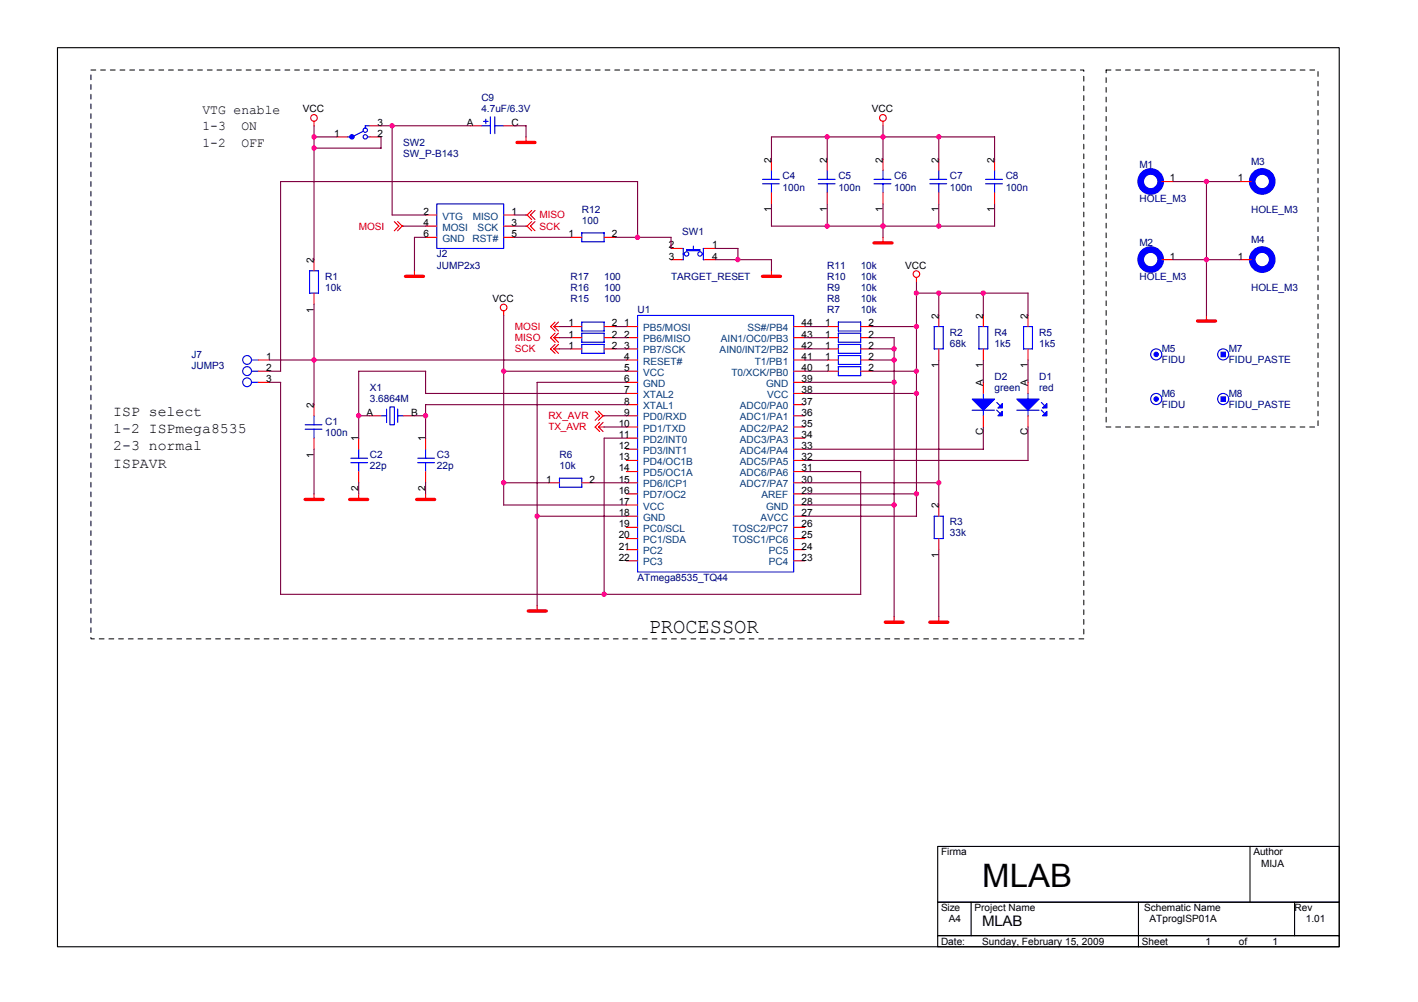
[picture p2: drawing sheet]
<svg xmlns="http://www.w3.org/2000/svg" width="297mm" height="210mm" viewBox="0 0 297 210" stroke-linecap="round" stroke-linejoin="round" font-family="sans-serif">
<path d="M12 10h268.5v188.3h-268.5zM196.4 177.3h84.1v11.7h-84.1zM261.8 177.3v11.7M196.4 189h84.1v7h-84.1zM196.4 196h84.1v2.3h-84.1zM203.4 189v7M238.5 189v9.4M271.2 189v7" fill="none" stroke="#000" stroke-width=".23"/>
<path d="M19 14.7h208v119.1h-208v-119.1M231.7 14.7h44.4v74.8h-44.4v-74.8" fill="none" stroke="#000" stroke-width=".21" stroke-dasharray="1 1 1 1 1 1 1 1"/>
<g fill="none" stroke="#f00" stroke-width=".23">
<path d="M65.8 25.4v1M70.5 28.7h2.3M77.5 26.4h2.3M77.5 28.7h2.3M98.5 26.4h2.3M105.5 26.4h2.3M110.2 28.7v1.2M161.6 33.4v2.3M173.3 33.4v2.3M185 25.4v1M185 33.4v2.3M196.7 33.4v2.3"/>
<path d="M208.3 33.4v2.3M243.4 38h2.3M259.7 38h2.4M65.8 54.4v2.3M82.6 46.4l1 1M83.3 46.4l.9 1M83.5 47.4l-.9 .9M84.2 47.4h.3M84.2 47.4l-.9 .9M86.8 56.7v1.2M89.2 47.4h2.3M89.2 45h2.3"/>
<path d="M89.2 49.7h2.3M105.5 47.4h2.3M105.5 45h2.3M105.5 49.7h2.3M110.2 47.4h.2M110.2 45h.2M110.4 47.4l1 .9M110.4 45l1 1M111.1 47.3l1 1M111.1 45l1 1M111.4 46.4l-1 1M111.4 44.1l-1 .9"/>
<path d="M112.1 46.4l-1 1M112.1 44.1l-1 .9M119.5 49.7h2.4M126.6 49.7h2.3M140.6 54.4h2.3M140.6 52h2.3M147.6 54.4h2.3M147.6 52h2.3M161.6 40.4v2.3M161.6 56.7v1.2M173.3 40.4v2.3M185 40.4v2.3"/>
<path d="M185 49.7v1.2M192 58.1v1M196.7 40.4v2.3M208.3 40.4v2.3M243.4 54.4h2.3M259.7 54.4h2.4M54.1 77.8h2.3M54.1 75.4h2.3M65.8 61.4v2.3M105.5 65.1v1M115.3 68.4l1 1M116 70.7l1 1"/>
<path d="M116 70.7h1.2M116 68.4l1 1M116 68.4h1.2M116 73.1l1 .9M116 73.1h1.2M116.3 69.8l-1 .9 1 1M116.3 67.5l-1 .9M116.3 72.2l-1 .9 1 .9M117 69.8l-1 .9M117 67.5l-1 .9M117 72.1l-1 1M119.5 70.7h2.4"/>
<path d="M119.5 68.4h2.4M119.5 73.1h2.4M126.6 70.7h2.3M126.6 68.4h2.3M126.6 73.1h2.3M131.2 70.7h2.4M131.2 68.4h2.4M131.2 73.1h2.4M131.2 77.8h2.4M131.2 75.4h2.4M166.3 70.7h2.3M166.3 68.4h2.3"/>
<path d="M166.3 73.1h2.3M166.3 77.8h2.3M166.3 75.4h2.3M173.3 70.7h2.3M173.3 68.4h2.3M173.3 73.1h2.3M173.3 77.8h2.3M173.3 75.4h2.3M180.3 70.7h2.3M180.3 68.4h2.3M180.3 73.1h2.3M180.3 77.8h2.3"/>
<path d="M180.3 75.4h2.3M196.7 66.1v2.3M196.7 73.1v2.3M206 66.1v2.3M206 73.1v2.3M215.3 66.1v2.3M215.3 73.1v2.3M252.7 66.1v1.2M54.1 80.1h2.3M65.8 84.8v2.3M65.8 91.8v2.3M75.1 91.8v2.3"/>
<path d="M75.1 98.8v2.3M77.5 87.1h2.3M84.5 87.1h2.3M89.2 91.8v2.3M89.2 98.8v2.3M124.7 89.5l.9 .9M124.7 86.2l.9 .9M125.3 86.1l1 1M125.4 89.5l.9 .9M125.4 89.5h1.2M125.6 88.5l-1 1M125.6 87.1l-1 1"/>
<path d="M126.3 87.1l-1 1M126.3 87.1h.3M126.3 88.5l-.9 1M131.2 89.5h2.4M131.2 87.1h2.4M131.2 80.1h2.4M131.2 82.4h2.4M131.2 84.8h2.4M131.2 91.8h2.4M131.2 94.1h2.4M131.2 96.5h2.4M131.2 98.8h2.4"/>
<path d="M166.3 89.5h2.3M166.3 87.1h2.3M166.3 80.1h2.3M166.3 82.4h2.3M166.3 84.8h2.3M166.3 91.8h2.3M166.3 94.1h2.3M166.3 96.5h2.3M166.3 98.8h2.3M206 80.1v2.3M206 87.1v2.4M215.3 80.1v2.3"/>
<path d="M215.3 87.1v2.4M65.8 103.5v1.1M75.1 103.5v1.1M89.2 103.5v1.1M114.9 101.1h2.3M121.9 101.1h2.3M131.2 101.1h2.4M131.2 103.5h2.4M131.2 110.5h2.4M131.2 112.8h2.4M131.2 115.1h2.4M131.2 117.5h2.4"/>
<path d="M131.2 108.1h2.4M131.2 105.8h2.4M166.3 101.1h2.3M166.3 103.5h2.3M166.3 110.5h2.3M166.3 112.8h2.3M166.3 115.1h2.3M166.3 117.5h2.3M166.3 108.1h2.3M166.3 105.8h2.3M196.7 105.8v2.3M196.7 112.8v2.3"/>
<path d="M112.5 126.8v1.2M187.3 129.2v1.2M196.7 129.2v1.2"/>
<circle cx="65.8" cy="24.7" r=".69"/>
<circle cx="184.9" cy="24.7" r=".7"/>
<circle cx="192" cy="57.4" r=".69"/>
<circle cx="105.5" cy="64.4" r=".69"/>
</g>
<path d="M108.3 29.8h3.8M84.9 57.9h3.8M159.7 57.9h3.8M183.1 50.9h3.8M250.9 67.2h3.7M63.9 104.6h3.8M73.3 104.6h3.7M87.3 104.6h3.8M110.7 128h3.7M185.4 130.3h3.8M194.8 130.3h3.7" fill="none" stroke="#f00" stroke-width=".7"/>
<g fill="none" stroke="#00f" stroke-width=".23">
<path d="M72.8 28.7h.5M76.1 27.5l-2.4 1.2M77 28.7h.5M77.5 26.4h-1v.4M100.8 26.4h1.9M101.3 25.4h1M101.8 25v.9M102.7 24.5v3.5M103.6 26.4h1.9M103.6 24.5v3.5M159.7 38.5h3.6M159.7 37.6h3.6"/>
<path d="M161.6 35.7v1.9M161.6 38.5v1.9M171.4 38.5h3.5M171.4 37.6h3.5M173.3 35.7v1.9M173.3 38.5v1.9M183.1 38.5h3.5M183.1 37.6h3.5M185 35.7v1.9M185 38.5v1.9M194.8 38.5h3.5M194.8 37.6h3.5"/>
<path d="M196.7 35.7v1.9M196.7 38.5v1.9M206.5 38.5h3.5M206.5 37.6h3.5M208.3 35.7v1.9M208.3 38.5v1.9M243.1 38h.3M262.1 38h.2M64.8 56.7h1.9v4.7h-1.9zM91.5 42.7h14v9.3h-14zM121.9 48.8h4.7M121.9 48.8v1.9h4.7v-1.9"/>
<path d="M142.9 52h.2v2.4h-.2M143.1 53.2h.3M145.2 51.6v.7M147.1 53.2h.3M147.6 52h-.3v2.4h.3M243.1 54.4h.3M262.1 54.4h.2M52.7 75.4h1.4M52.7 77.8h1.4M121.9 72.2h4.7M121.9 67.5h4.7M121.9 67.5v1.8h4.7v-1.8"/>
<path d="M121.9 69.8h4.7v1.9h-4.7zM121.9 72.1v1.9h4.7v-1.9M133.6 66.1h32.7v53.7h-32.7zM175.6 76.8h4.7M175.6 72.2h4.7M175.6 67.5h4.7M175.6 67.5v1.8h4.7v-1.8M175.6 69.8h4.7v1.9h-4.7zM175.6 72.1v1.9h4.7v-1.9M175.6 74.5h4.7v1.8h-4.7zM175.6 76.8v1.9h4.7v-1.9M195.7 68.4h1.9v4.7h-1.9z"/>
<path d="M205 68.4h1.9v4.7h-1.9M205.1 68.4v4.7M214.4 68.4h1.9v4.7h-1.9zM52.7 80.1h1.4M63.9 89.9h3.5M63.9 89h3.5M65.8 87.1v1.9M65.8 89.9v1.9M73.5 96h3.5M73.5 96.9h3.5M75.1 94.1v1.9M75.1 96.9v1.9"/>
<path d="M79.8 87.1h1.2M81 85.7v2.8M81.7 85.2h.9v3.8h-.9zM83.3 87.1h1.2M83.3 85.7v2.8M87.5 96h3.5M87.5 96.9h3.5M89.2 94.1v1.9M89.2 96.9v1.9M203.6 85.9h4.7M206 82.4v1.2M206 85.9v1.2"/>
<path d="M208.8 85.9l.7 .7M208.8 84.3l.7 .7M213 85.9h4.7M215.3 82.4v1.2M215.3 85.9v1.2M218.1 85.9l.7 .7M218.1 84.3l.8 .7M117.2 100.2h4.7v1.9M117.2 100.2v1.9h4.7M195.7 112.8h1.9v-4.7h-1.9v4.7"/>
<circle cx="76.5" cy="27.3" r=".46"/>
<circle cx="76.5" cy="28.7" r=".46"/>
<circle cx="143.8" cy="53.2" r=".46"/>
<circle cx="146.6" cy="53.2" r=".46"/>
<circle cx="51.8" cy="77.7" r=".93"/>
<circle cx="51.8" cy="75.4" r=".92"/>
<circle cx="242.2" cy="74.2" r="1.16"/>
<circle cx="256.2" cy="74.2" r="1.15"/>
<circle cx="51.8" cy="80.1" r=".92"/>
<circle cx="242.2" cy="83.6" r="1.17"/>
<circle cx="256.2" cy="83.6" r="1.16"/>
</g>
<g fill="none" stroke="#00f" stroke-width="1.4">
<circle cx="241" cy="38" r="2.1"/>
<circle cx="264.4" cy="38" r="2.1"/>
<circle cx="241" cy="54.4" r="2.1"/>
<circle cx="264.4" cy="54.4" r="2.1"/>
</g>
<g fill="#00f" stroke="#00f" stroke-width=".23">
<path d="M255.8 73.8h.9v.9h-.9z" fill-rule="evenodd"/>
<path d="M255.8 83.1h.9v1h-.9z" fill-rule="evenodd"/>
<path d="M143.8 52.3h2.8v.2h-2.8z" fill-rule="evenodd"/>
<path d="M213 83.6h4.7l-2.4 2.3z" fill-rule="evenodd"/>
<path d="M218.4 85.5l.9-1v1z" fill-rule="evenodd"/>
<path d="M218.4 87.1l.9-.9v.9z" fill-rule="evenodd"/>
<path d="M203.7 83.6h4.6l-2.3 2.3z" fill-rule="evenodd"/>
<path d="M210 84.5v1h-1z" fill-rule="evenodd"/>
<path d="M210 86.2v.9h-1z" fill-rule="evenodd"/>
<circle cx="242.2" cy="83.6" r=".46"/>
<circle cx="73.7" cy="28.7" r=".46"/>
<circle cx="242.2" cy="74.2" r=".46"/>
</g>
<g fill="none" stroke="#800040" stroke-width=".23">
<path d="M65.8 26.4v28M65.8 28.7h4.7M65.8 31h14M79.8 28.7v2.4M79.8 26.4h18.7M82.1 26.4v18.7M107.8 26.4h2.4M110.2 26.4v2.3M133.6 38v11.7M133.6 38h-74.8v39.8M173.3 28.7v4.7M185 26.4v7"/>
<path d="M196.7 28.7v4.7M208.3 28.7v4.7M208.4 28.7h-46.8v4.7M245.7 38h14.1M252.7 38v28.1M82.1 45h7.1M84.5 47.4h4.7M89.2 49.7h-2.4v7M107.8 47.4h2.4M107.8 49.7h11.7M107.8 45h2.4M128.9 49.7h11.7"/>
<path d="M140.6 49.7v2.4M149.9 54.4h11.7v2.3M149.9 52h4.7v2.4M161.6 42.7v4.7h46.8M173.3 42.7v4.7M185 42.7v7M192 59.1v49.1l-23.4-.1M196.7 42.7v4.7M208.3 42.7v4.7M245.7 54.4h14.1M56.4 77.8h2.4M56.4 75.4h74.8"/>
<path d="M65.8 63.7v21.1M89.2 77.8v4.6h42M89.2 77.8h-14.1v14M105.5 77.8h25.7M105.5 66.1v39.7h25.7M117.2 73.1h2.3M117.2 68.4h2.3M117.2 70.7h2.3M128.9 73.1h2.3M128.9 68.4h2.3M128.9 70.7h2.3M168.6 77.8h4.7"/>
<path d="M168.6 73.1h4.7M168.6 68.4h4.7M168.6 75.4h4.7M168.6 70.7h4.7M182.6 77.8h9.4M182.6 73.1h4.7M182.6 68.4h9.4M182.6 70.7h4.7v58.5M182.6 75.4h4.7M192 61.4h23.4l-.1 4.7M196.7 61.4v4.7M196.7 75.4v30.4"/>
<path d="M206 61.4v4.7M206 75.4v4.7M215.3 75.4v4.7M56.4 80.1h2.4M58.8 80.1v44.4M65.8 94.1v9.4M75.1 87.1h2.4M86.8 87.1h2.4M126.6 87.1h4.6M126.6 89.5h4.6M131.2 91.8h-4.6v32.7M131.2 80.1h-18.7v46.8"/>
<path d="M131.2 84.8h-42v7M168.6 82.4h23.4M168.6 80.1h18.7M168.6 98.8h11.7v25.7M168.6 94.1h37.4M206 89.5v4.6M215.3 89.5l.1 7h-46.8M75.1 101.1v2.4M89.2 101.1v2.4M105.5 101.1h9.4M112.5 108.1h18.7M124.2 101.1h7"/>
<path d="M168.6 103.5h23.4M168.6 101.1h28.1M168.6 105.8h18.7M196.7 115.1v14.1M58.8 124.5h121.5"/>
</g>
<g fill="#f0f" stroke="#f0f" stroke-width=".23">
<circle cx="196.6" cy="28.7" r=".46"/>
<circle cx="173.3" cy="47.4" r=".46"/>
<circle cx="75.1" cy="87.1" r=".46"/>
<circle cx="105.5" cy="101.1" r=".46"/>
<circle cx="65.8" cy="31" r=".46"/>
<circle cx="185" cy="47.4" r=".46"/>
<circle cx="187.3" cy="80.1" r=".46"/>
<circle cx="187.3" cy="105.8" r=".46"/>
<circle cx="196.6" cy="101.1" r=".46"/>
<circle cx="187.3" cy="75.4" r=".46"/>
<circle cx="192" cy="103.4" r=".46"/>
<circle cx="192" cy="68.4" r=".46"/>
<circle cx="206" cy="61.4" r=".46"/>
<circle cx="192" cy="77.8" r=".46"/>
<circle cx="65.8" cy="28.7" r=".46"/>
<circle cx="133.5" cy="49.7" r=".46"/>
<circle cx="196.6" cy="47.4" r=".46"/>
<circle cx="112.5" cy="108.1" r=".46"/>
<circle cx="192" cy="61.4" r=".46"/>
<circle cx="196.6" cy="61.4" r=".46"/>
<circle cx="154.6" cy="54.4" r=".46"/>
<circle cx="126.5" cy="124.5" r=".46"/>
<circle cx="65.8" cy="75.4" r=".46"/>
<circle cx="192" cy="82.4" r=".46"/>
<circle cx="105.5" cy="77.8" r=".46"/>
<circle cx="187.3" cy="73.1" r=".46"/>
<circle cx="185" cy="28.7" r=".46"/>
<circle cx="89.1" cy="87.1" r=".46"/>
<circle cx="82.1" cy="26.3" r=".46"/>
<circle cx="173.3" cy="28.7" r=".46"/>
<circle cx="252.7" cy="38" r=".46"/>
<circle cx="252.7" cy="54.4" r=".46"/>
</g>
<text font-size="6.8" x="205.8" y="185.8">MLAB</text>
<text font-size="4.4" x="135.9" y="132.7">PROCESSOR</text>
<g font-size="3">
<text x="23.7" y="87.2">ISP select</text>
<text x="23.7" y="90.8">1-2 ISPmega8535</text>
<text x="23.7" y="94.4">2-3 normal</text>
<text x="23.7" y="97.9">ISPAVR</text>
<text x="205.8" y="194.1">MLAB</text>
</g>
<g font-size="2.8">
<text x="42.4" y="23.9">VTG enable</text>
<text x="42.4" y="27.3">1-3</text>
<text x="50.6" y="27.3">ON</text>
<text x="42.4" y="30.7">1-2</text>
<text x="50.6" y="30.7">OFF</text>
</g>
<g font-size="2.1">
<text x="63.5" y="23.6">VCC</text>
<text x="182.6" y="23.6">VCC</text>
<text x="70" y="28.7">1</text>
<text x="79.1" y="28.7">2</text>
<text x="79.1" y="26.3">3</text>
<text x="97.8" y="26.3">A</text>
<text x="107.1" y="26.3">C</text>
<text x="161.6" y="34.1" transform="rotate(-90 161.6 34.1)">2</text>
<text x="173.3" y="34.1" transform="rotate(-90 173.3 34.1)">2</text>
<text x="185" y="34.1" transform="rotate(-90 185 34.1)">2</text>
<text x="196.6" y="34.1" transform="rotate(-90 196.6 34.1)">2</text>
<text x="208.3" y="34.1" transform="rotate(-90 208.3 34.1)">2</text>
<text x="245" y="38">1</text>
<text x="259.3" y="38">1</text>
<text x="88.7" y="45">2</text>
<text x="88.7" y="47.3">4</text>
<text x="107.1" y="45">1</text>
<text x="107.1" y="47.3">3</text>
<text x="161.6" y="44.4" transform="rotate(-90 161.6 44.4)">1</text>
<text x="173.3" y="44.4" transform="rotate(-90 173.3 44.4)">1</text>
<text x="185" y="44.4" transform="rotate(-90 185 44.4)">1</text>
<text x="196.6" y="44.4" transform="rotate(-90 196.6 44.4)">1</text>
<text x="208.3" y="44.4" transform="rotate(-90 208.3 44.4)">1</text>
<text x="88.7" y="49.7">6</text>
<text x="107.1" y="49.7">5</text>
<text x="119.1" y="49.7">1</text>
<text x="128.2" y="49.7">2</text>
<text x="140.1" y="52">2</text>
<text x="149.2" y="52">1</text>
<text x="65.8" y="55.1" transform="rotate(-90 65.8 55.1)">2</text>
<text x="140.1" y="54.4">3</text>
<text x="149.2" y="54.4">4</text>
<text x="189.6" y="56.3">VCC</text>
<text x="245" y="54.4">1</text>
<text x="259.3" y="54.4">1</text>
<text x="65.8" y="65.5" transform="rotate(-90 65.8 65.5)">1</text>
<text x="103.2" y="63.3">VCC</text>
<text x="119.1" y="70.7">1</text>
<text x="119.1" y="68.4">1</text>
<text x="128.2" y="70.7">2</text>
<text x="128.2" y="68.4">2</text>
<text x="130.8" y="68.4">1</text>
<text x="130.8" y="70.7">2</text>
<text x="167.9" y="70.7">43</text>
<text x="167.9" y="68.4">44</text>
<text x="172.8" y="68.4">1</text>
<text x="172.8" y="70.7">1</text>
<text x="181.9" y="68.4">2</text>
<text x="181.9" y="70.7">2</text>
<text x="196.6" y="66.8" transform="rotate(-90 196.6 66.8)">2</text>
<text x="206" y="66.8" transform="rotate(-90 206 66.8)">2</text>
<text x="215.3" y="66.8" transform="rotate(-90 215.3 66.8)">2</text>
<text x="55.7" y="75.4">1</text>
<text x="55.7" y="77.7">2</text>
<text x="119.1" y="73.1">1</text>
<text x="128.2" y="73.1">2</text>
<text x="130.8" y="73.1">3</text>
<text x="130.8" y="75.4">4</text>
<text x="130.8" y="77.7">5</text>
<text x="167.9" y="77.7">40</text>
<text x="167.9" y="75.4">41</text>
<text x="167.9" y="73.1">42</text>
<text x="172.8" y="77.7">1</text>
<text x="172.8" y="73.1">1</text>
<text x="172.8" y="75.4">1</text>
<text x="181.9" y="77.7">2</text>
<text x="181.9" y="73.1">2</text>
<text x="181.9" y="75.4">2</text>
<text x="196.6" y="77.2" transform="rotate(-90 196.6 77.2)">1</text>
<text x="206" y="77.2" transform="rotate(-90 206 77.2)">1</text>
<text x="215.3" y="77.2" transform="rotate(-90 215.3 77.2)">1</text>
<text x="55.7" y="80.1">3</text>
<text x="130.8" y="80.1">6</text>
<text x="130.8" y="82.4">7</text>
<text x="167.9" y="82.4">38</text>
<text x="167.9" y="80.1">39</text>
<text x="206" y="80.8" transform="rotate(-90 206 80.8)">A</text>
<text x="215.3" y="80.8" transform="rotate(-90 215.3 80.8)">A</text>
<text x="65.8" y="85.5" transform="rotate(-90 65.8 85.5)">2</text>
<text x="76.8" y="87.1">A</text>
<text x="86.1" y="87.1">B</text>
<text x="129.6" y="89.4">10</text>
<text x="130.8" y="84.8">8</text>
<text x="130.8" y="87.1">9</text>
<text x="167.9" y="89.4">35</text>
<text x="167.9" y="87.1">36</text>
<text x="167.9" y="84.8">37</text>
<text x="65.8" y="95.8" transform="rotate(-90 65.8 95.8)">1</text>
<text x="75.1" y="92.5" transform="rotate(-90 75.1 92.5)">1</text>
<text x="89.1" y="92.5" transform="rotate(-90 89.1 92.5)">1</text>
<text x="129.6" y="91.8">11</text>
<text x="129.6" y="94.1">12</text>
<text x="167.9" y="94.1">33</text>
<text x="167.9" y="91.8">34</text>
<text x="206" y="91.2" transform="rotate(-90 206 91.2)">C</text>
<text x="215.3" y="91.2" transform="rotate(-90 215.3 91.2)">C</text>
<text x="114.4" y="101.1">1</text>
<text x="123.5" y="101.1">2</text>
<text x="129.6" y="96.4">13</text>
<text x="129.6" y="98.8">14</text>
<text x="129.6" y="101.1">15</text>
<text x="167.9" y="101.1">30</text>
<text x="167.9" y="98.8">31</text>
<text x="167.9" y="96.4">32</text>
<text x="75.1" y="102.8" transform="rotate(-90 75.1 102.8)">2</text>
<text x="89.1" y="102.8" transform="rotate(-90 89.1 102.8)">2</text>
<text x="129.6" y="103.4">16</text>
<text x="129.6" y="105.8">17</text>
<text x="167.9" y="105.8">28</text>
<text x="167.9" y="103.4">29</text>
<text x="196.6" y="106.5" transform="rotate(-90 196.6 106.5)">2</text>
<text x="129.6" y="110.4">19</text>
<text x="129.6" y="112.8">20</text>
<text x="129.6" y="108.1">18</text>
<text x="167.9" y="112.8">25</text>
<text x="167.9" y="110.4">26</text>
<text x="167.9" y="108.1">27</text>
<text x="129.6" y="115.1">21</text>
<text x="129.6" y="117.5">22</text>
<text x="167.9" y="117.5">23</text>
<text x="167.9" y="115.1">24</text>
<text x="196.6" y="116.9" transform="rotate(-90 196.6 116.9)">1</text>
<text x="197.1" y="179.2">Firma</text>
<text x="262.5" y="179.2">Author</text>
<text x="264.2" y="181.5">MIJA</text>
<text x="197.1" y="190.9">Size</text>
<text x="204.1" y="190.9">Project Name</text>
<text x="239.6" y="190.9">Schematic Name</text>
<text x="271.2" y="190.9">Rev</text>
<text x="197.1" y="197.9">Date:</text>
<text x="198.8" y="193.2">A4</text>
<text x="205.8" y="197.9">Sunday, February 15, 2009</text>
<text x="239.2" y="197.9">Sheet</text>
<text x="240.8" y="193.2">ATprogISP01A</text>
<text x="252.5" y="197.9">1</text>
<text x="259.5" y="197.9">of</text>
<text x="266.5" y="197.9">1</text>
<text x="273.5" y="193.2">1.01</text>
</g>
<g font-size="2.1" fill="#000080">
<text x="100.8" y="21.2">C9</text>
<text x="100.8" y="23.6">4.7uF/6.3V</text>
<text x="84.5" y="30.6">SW2</text>
<text x="84.5" y="32.9">SW_P-B143</text>
<text x="238.7" y="35.2">M1</text>
<text x="262.1" y="34.5">M3</text>
<text x="163.9" y="37.6">C4</text>
<text x="163.9" y="39.9">100n</text>
<text x="175.6" y="37.6">C5</text>
<text x="175.6" y="39.9">100n</text>
<text x="187.3" y="37.6">C6</text>
<text x="187.3" y="39.9">100n</text>
<text x="199" y="37.6">C7</text>
<text x="199" y="39.9">100n</text>
<text x="210.7" y="37.6">C8</text>
<text x="210.7" y="39.9">100n</text>
<text x="121.9" y="44.6">R12</text>
<text x="121.9" y="46.9">100</text>
<text x="238.7" y="42.2">HOLE_M3</text>
<text x="262.1" y="44.6">HOLE_M3</text>
<text x="91.5" y="53.9">J2</text>
<text x="142.9" y="49.3">SW1</text>
<text x="238.7" y="51.6">M2</text>
<text x="262.1" y="50.9">M4</text>
<text x="68.1" y="58.6">R1</text>
<text x="91.5" y="56.3">JUMP2x3</text>
<text x="119.5" y="58.6">R17</text>
<text x="126.6" y="58.6">100</text>
<text x="140.6" y="58.6">TARGET_RESET</text>
<text x="173.3" y="56.3">R11</text>
<text x="173.3" y="58.6">R10</text>
<text x="180.3" y="56.3">10k</text>
<text x="180.3" y="58.6">10k</text>
<text x="238.7" y="58.6">HOLE_M3</text>
<text x="68.1" y="60.9">10k</text>
<text x="119.5" y="63.3">R15</text>
<text x="119.5" y="60.9">R16</text>
<text x="126.6" y="63.3">100</text>
<text x="126.6" y="60.9">100</text>
<text x="133.6" y="65.6">U1</text>
<text x="173.3" y="65.6">R7</text>
<text x="173.3" y="60.9">R9</text>
<text x="173.3" y="63.3">R8</text>
<text x="180.3" y="65.6">10k</text>
<text x="180.3" y="60.9">10k</text>
<text x="180.3" y="63.3">10k</text>
<text x="262.1" y="60.9">HOLE_M3</text>
<text x="199" y="70.3">R2</text>
<text x="208.3" y="70.3">R4</text>
<text x="217.7" y="70.3">R5</text>
<text x="40.1" y="75">J7</text>
<text x="40.1" y="77.3">JUMP3</text>
<text x="199" y="72.6">68k</text>
<text x="208.3" y="72.6">1k5</text>
<text x="217.7" y="72.6">1k5</text>
<text x="243.4" y="73.8">M5</text>
<text x="243.4" y="76.1">FIDU</text>
<text x="257.4" y="73.8">M7</text>
<text x="257.4" y="76.1">FIDU_PASTE</text>
<text x="77.5" y="82">X1</text>
<text x="208.3" y="79.7">D2</text>
<text x="208.3" y="82">green</text>
<text x="217.7" y="79.7">D1</text>
<text x="217.7" y="82">red</text>
<text x="243.4" y="83.1">M6</text>
<text x="257.4" y="83.1">M8</text>
<text x="68.1" y="89">C1</text>
<text x="77.5" y="84.3">3.6864M</text>
<text x="243.4" y="85.5">FIDU</text>
<text x="257.4" y="85.5">FIDU_PASTE</text>
<text x="68.1" y="91.3">100n</text>
<text x="77.5" y="96">C2</text>
<text x="91.5" y="96">C3</text>
<text x="117.2" y="96">R6</text>
<text x="77.5" y="98.3">22p</text>
<text x="91.5" y="98.3">22p</text>
<text x="117.2" y="98.3">10k</text>
<text x="199" y="110">R3</text>
<text x="199" y="112.4">33k</text>
<text x="133.6" y="121.7">ATmega8535_TQ44</text>
</g>
<g font-size="2.1" fill="#004080">
<text x="92.7" y="46">VTG</text>
<text x="99" y="46">MISO</text>
<text x="92.7" y="48.3">MOSI</text>
<text x="92.7" y="50.7">GND</text>
<text x="99" y="50.7">RST#</text>
<text x="100.1" y="48.3">SCK</text>
<text x="134.7" y="69.4">PB5/MOSI</text>
<text x="134.7" y="71.7">PB6/MISO</text>
<text x="151" y="71.7">AIN1/OC0/PB3</text>
<text x="156.6" y="69.4">SS#/PB4</text>
<text x="134.7" y="74">PB7/SCK</text>
<text x="134.7" y="76.4">RESET#</text>
<text x="150.7" y="74">AIN0/INT2/PB2</text>
<text x="158.1" y="76.4">T1/PB1</text>
<text x="134.7" y="78.7">VCC</text>
<text x="134.7" y="81">GND</text>
<text x="134.7" y="83.4">XTAL2</text>
<text x="153.2" y="78.7">T0/XCK/PB0</text>
<text x="160.5" y="81">GND</text>
<text x="160.7" y="83.4">VCC</text>
<text x="134.7" y="85.7">XTAL1</text>
<text x="134.7" y="88.1">PD0/RXD</text>
<text x="155" y="88.1">ADC1/PA1</text>
<text x="155" y="85.7">ADC0/PA0</text>
<text x="134.7" y="90.4">PD1/TXD</text>
<text x="134.7" y="92.7">PD2/INT0</text>
<text x="134.7" y="95.1">PD3/INT1</text>
<text x="155" y="95.1">ADC4/PA4</text>
<text x="155" y="92.7">ADC3/PA3</text>
<text x="155" y="90.4">ADC2/PA2</text>
<text x="134.7" y="97.4">PD4/OC1B</text>
<text x="134.7" y="99.7">PD5/OC1A</text>
<text x="155" y="99.7">ADC6/PA6</text>
<text x="155" y="97.4">ADC5/PA5</text>
<text x="134.7" y="102.1">PD6/ICP1</text>
<text x="134.7" y="104.4">PD7/OC2</text>
<text x="134.7" y="106.7">VCC</text>
<text x="155" y="102.1">ADC7/PA7</text>
<text x="159.5" y="104.4">AREF</text>
<text x="160.5" y="106.7">GND</text>
<text x="134.7" y="111.4">PC0/SCL</text>
<text x="134.7" y="113.8">PC1/SDA</text>
<text x="134.7" y="109.1">GND</text>
<text x="153.5" y="113.8">TOSC1/PC6</text>
<text x="153.5" y="111.4">TOSC2/PC7</text>
<text x="159.3" y="109.1">AVCC</text>
<text x="134.7" y="116.1">PC2</text>
<text x="134.7" y="118.4">PC3</text>
<text x="161" y="118.4">PC4</text>
<text x="161" y="116.1">PC5</text>
</g>
<g font-size="2.1" fill="#f00">
<text x="113" y="45.8">MISO</text>
<text x="75.1" y="48.1">MOSI</text>
<text x="113" y="48.1">SCK</text>
<text x="107.8" y="71.5">MISO</text>
<text x="107.8" y="69.1">MOSI</text>
<text x="107.8" y="73.8">SCK</text>
<text x="114.9" y="87.8">RX_AVR</text>
<text x="114.9" y="90.1">TX_AVR</text>
</g>
</svg>
